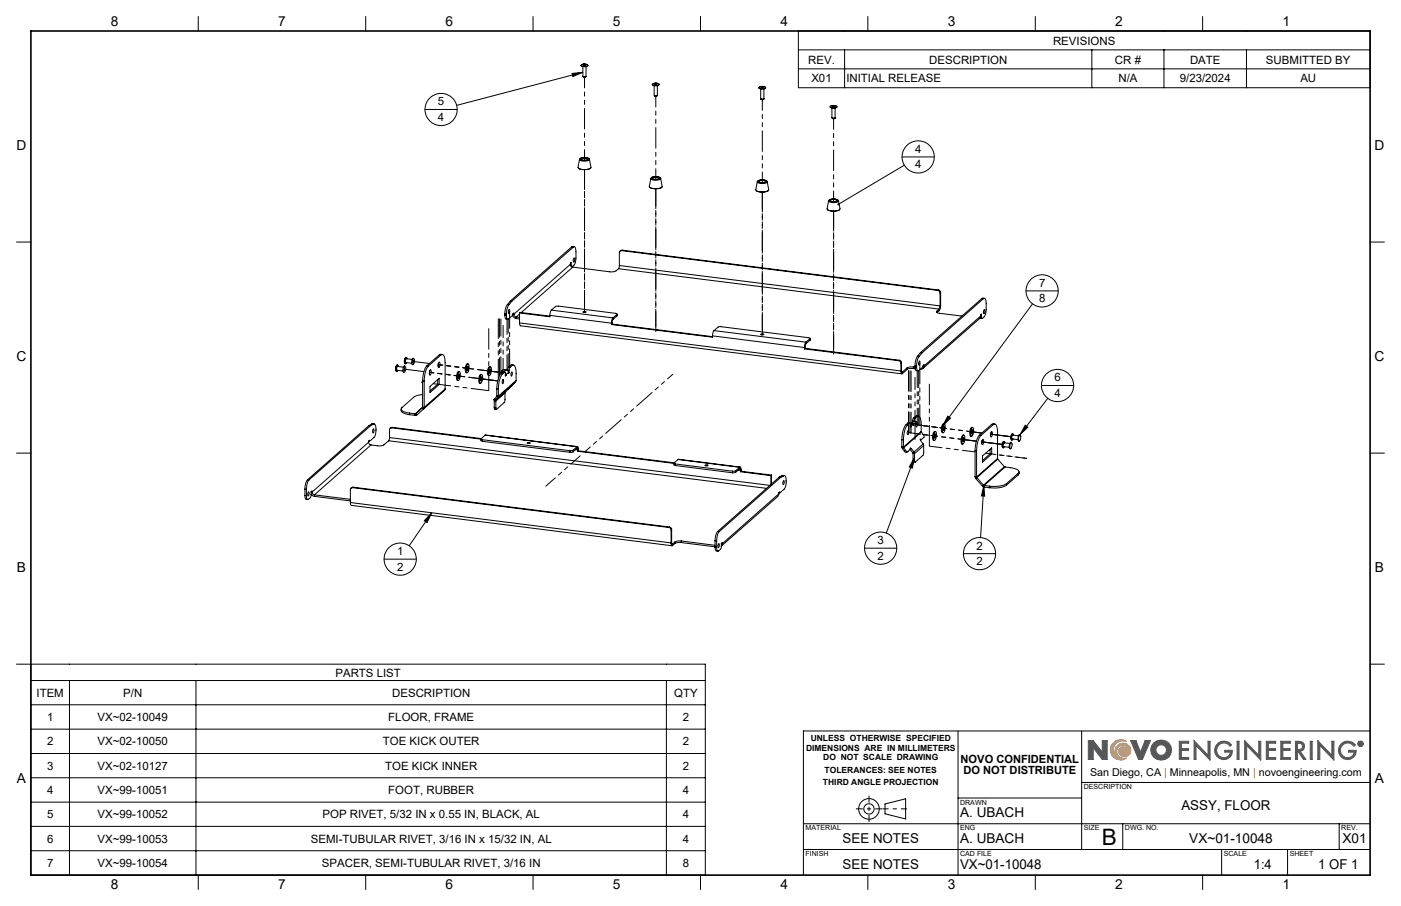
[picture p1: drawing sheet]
<svg xmlns="http://www.w3.org/2000/svg" width="432mm" height="279mm" viewBox="0 0 432 279" stroke-linecap="round" stroke-linejoin="round" font-family="sans-serif">
<g fill="none" stroke="#000" stroke-width=".31">
<path d="M61.1 5.1v4.5M112.7 5.1v4.5M164.3 5.1v4.5M179.7 19.8a.54 .54 0 0 1 .9 .2 .51 .51 0 0 1-.9-.2zM179.9 19.9h.5zM215.9 5.1v4.5M267.5 5.1v4.5M319.1 5.1v4.5M370.7 5.1v4.5M179.1 20l.9-.3a.8 .8 0 0 1 1.1 .5l-.3 .2a1.46 1.46 0 0 1-1.7-.4zM179.1 20.1a1.36 1.36 0 0 0 2.1 0M179.6 20.5v3l.3 .2 .7-.1v-3.1"/>
<path d="M179.7 23.6a.46 .46 0 0 0 .9 0M179.7 23.6h.9M179.7 23.6h.1M180.6 23.6h.1M201 26a1.44 1.44 0 0 0 2.2 0M201.1 25.9a1.56 1.56 0 0 1 2 .1l-.1 .1a1.41 1.41 0 0 1-1.9-.2zM201.6 25.8l.1-.1a.5 .5 0 0 1 .8 .2zM201.6 26.4v3l.4 .2 .6-.2v-3M201.7 29.5a.43 .43 0 0 0 .4 .3 .43 .43 0 0 0 .4-.3M201.7 29.5h.8M201.7 29.5h.1M201.8 25.8h.6z"/>
<path d="M202.5 29.5h.1M233.9 27a1.37 1.37 0 0 0 2.1 0M234 26.8l.8-.2a.82 .82 0 0 1 1.1 .5l-.3 .2a1.33 1.33 0 0 1-1.7-.3zM234.4 26.8l.1-.1a.49 .49 0 0 1 .5-.2 .49 .49 0 0 1 .4 .4zM234.5 27.4v3l.3 .2 .6-.2v-3M234.5 30.5h.1M234.5 30.6a.45 .45 0 0 0 .4 .2 .45 .45 0 0 0 .4-.2M234.5 30.5h.8M234.7 26.8h.5zM235.3 30.5h.1M255.9 32.9a1.34 1.34 0 0 0 2.1 0M255.9 32.8l.2-.1a1.42 1.42 0 0 1 1.8 .2l-.2 .2a1.33 1.33 0 0 1-1.8-.3z"/>
<path d="M256.4 32.7l.1-.1a.52 .52 0 0 1 .9 .2zM256.4 33.3v3l.4 .2 .6-.2v-3M256.5 36.4h.1M256.5 36.4a.46 .46 0 0 0 .8 0M256.5 36.4h.8M256.7 32.7h.5zM257.3 36.4h.1M178.3 51.9a4.1 4.1 0 0 0 3.7 0M178.6 49.1a2.35 2.35 0 0 1 3.1 0M178.6 49.1l-.4 2.5a3.3 3.3 0 0 0 3.7 .3l.2-.3-.4-2.5M178.6 49.1a2.36 2.36 0 0 0 3.1 0M178.8 49a2.2 2.2 0 0 1 2.7 .1 2.05 2.05 0 0 1-2.7-.1z"/>
<path d="M179.1 49.1v-.1a1.78 1.78 0 0 1 2.1 .1M179.1 48.9l.2-.1a1.58 1.58 0 0 1 1.9 .3 1.8 1.8 0 0 1-2.1-.1zM181.6 49.1h.1M200.2 57.7a4.2 4.2 0 0 0 3.8 0M200.6 55l-.5 2.5a3.3 3.3 0 0 0 4 .1l-.5-2.6M200.6 55a2.44 2.44 0 0 0 3 0M200.9 54.7l.2-.1a1.91 1.91 0 0 1 2.3 .4 2.11 2.11 0 0 1-2.6-.1zM201 54.9a1.8 1.8 0 0 1 2.2 .1 1.7 1.7 0 0 1-2.2-.1zM201 55a1.74 1.74 0 0 1 2.2 0M203.6 55l-.4-.4-1.3-.1-.9 .1-.4 .4M233 58.8a4.1 4.1 0 0 0 3.8 0M233.4 56.1l-.5 2.4a2.62 2.62 0 0 0 2.9 .7l1.1-.6-.4-2.5"/>
<path d="M233.4 56.1h.1M233.4 56.1a2.31 2.31 0 0 1 3.1 0M233.6 55.8l.3-.2a1.94 1.94 0 0 1 2.4 .4 2.41 2.41 0 0 1-2.7 0zM233.9 56a1.71 1.71 0 0 1 2.1 0M233.9 55.8l.2-.1a1.54 1.54 0 0 1 1.9 .3 1.8 1.8 0 0 1-2.1-.1zM236.5 56.1a2.54 2.54 0 0 1-3.1 0M236.5 56v.1M5.1 74.6h4.4M176.2 76.1l.5 .1M176.2 76.1l-18.9 16.8M176.7 76.2h.4l.3 .7 .1 3a2.72 2.72 0 0 1-1.2 2.4M176.7 76.2l-19 16.7"/>
<path d="M176.9 79.6a.74 .74 0 0 1-.2 1.2zM177 76.1h-.8M191.6 77.3l-.5 .1-.2 .4v4.1M191.6 77.3l97.4 12.3M191.8 77.2l-.7 .2M191.8 77.2l-.2 .1M191.8 77.2l97.4 12.2M255 64.6a3.8 3.8 0 0 0 3.8 0M255.4 61.9l-.5 2.5a3.1 3.1 0 0 0 3.7 .4l.3-.4-.5-2.5M255.4 61.9a2.48 2.48 0 0 0 3 0M255.6 61.7l.6-.2a1.85 1.85 0 0 1 2 .4 2.61 2.61 0 0 1-2.6 0zM255.9 61.7l.5-.2a.97 .97 0 0 1 1.5 .4 1.6 1.6 0 0 1-2-.2z"/>
<path d="M258 61.8a1.63 1.63 0 0 0-2.1 .1M258.4 61.9l-.4-.4-1-.1a1.61 1.61 0 0 0-1.6 .5M422.3 74.6h4.4M155.6 97.2l.2 1 .7 .3M155.6 96.8v.4M155.6 96.8l.5 .1M155.6 97.2l.5 .1M156.1 96.9v.4M156.4 93.9a4.6 4.6 0 0 0-.8 2.9M156.4 93.9l.4 .1M156.8 94l-.5 1.1-.2 1.8M156.9 95.4a.74 .74 0 0 1-.2 1.2z"/>
<path d="M157.3 92.9h.4M157.3 92.9l-.9 1M157.7 92.9l-.9 1.1M157.9 97.3l.3 .5 .9 .4M158.1 96.9h.3M158.4 96.9v-.3l-.3 .6-1.5 1.3-.4-.2-.1-1M158.4 96.9l.2 .6 .5 .3M159.1 97.8l1 .1M159.1 97.8v.4M159.1 98.2l1 .2M160.1 99.6l.3 .9 117.6 14.8M160.1 99.6l117.6 14.8"/>
<path d="M160.1 96.5v3.1M160.1 96.5l9.4 1.2v-.4M160.1 96.5l.2-.2 9.2 1.2M160.1 96.8l-1 1M169.5 97.3l19 2.4M169.9 95.6l-.4 1.7M169.9 95.6l1.3-1.1 .9-.1 18.1 2.4-1.3 1.2M169.9 95.6l19 2.4M175.8 81.5l.2 .6 .5 .3M175.8 81.5l.2-.5v.8M175.8 81.5l-17.4 15.4M175.8 81.8h.2"/>
<path d="M176 81.8l.1 .4M176.3 82.3h.1M176.5 82.4l11.7 1.5 1.6-.3 .8-.7M176.5 82.4l-15.9 14M179.7 96.2l.4-.2 .6 .2-.7 .2zM188.5 99.7v.4M188.6 99.9l-.1 .2M188.6 99.9l31 3.9M188.6 99.5l-.1 .2M188.6 99.5v.4M188.9 98l-.4 1.7M188.9 98.5l-.3 1"/>
<path d="M188.9 98v.5M190.1 97.4l-1.2 1.1M190.2 97.3l-.1 .1M190.2 96.9l-.1 .5M190.6 82.9l98.9 12.4M190.9 81.9l-.3 1M190.9 81.9l98.8 12.4M288.7 96a.6 .6 0 0 0 .2 .6 .6 .6 0 0 0 .7 0l6.9 .9M288.7 96v.3M289 89.6l.5 .3 .2 .5M289.2 89.4l.5 .3 .2 .5M289.2 89.4l-.2 .2"/>
<path d="M289.5 95.3l-.8 .7M289.5 95.3v.5M289.5 95.8l-.7 .6M289.7 94.3l-.2 1M289.7 90.4v3.9M289.9 94.2l-.4 1.6M289.9 90.2l-.2 .2M289.9 94.2l-.2 .1M289.9 90.2v4M302 98.1l.6 .1M302.2 97.7l.3 .1M302.2 97.5l-.3 .8-17.5 15.4"/>
<path d="M302.2 97.5l.3-.6v.9M302.2 97.5l-17.4 15.4M302.6 92l.5 .1M302.6 92l-18.9 16.8M303.1 92.1h.5l.3 .7v3a2.68 2.68 0 0 1-1.2 2.4l-.2-.4M303.1 92.1l-18.9 16.7M303.3 95.5h.2a.78 .78 0 0 1-.3 1.2zM303.4 92h-.8M122.1 113.1l-.1 .9M122.6 112.6a1.31 1.31 0 0 0-.5 1.9l.2 .1M122.8 113l-.1-.3a1.29 1.29 0 0 0-.3 1.9l.3-.4M124.4 113.2l-1.9-.2-.2 .5 .1 .7 1.8 .2"/>
<path d="M124.5 113l.1-.1a1.1 1.1 0 0 1-.2 1.9l-.2-.8zM124.7 113.5l-.1 .7M124.7 113.4l-.1 .9M124.7 110.7l-.1 .9M125.3 110.2a1.26 1.26 0 0 0-.5 1.9l.2 .1M125.5 110.7l-.1-.4a1.32 1.32 0 0 0-.4 1.9l.3-.4M127 110.8l-1.8-.2-.2 .6 .1 .6 1.8 .2M127.1 110.6l.1-.1a1.08 1.08 0 0 1-.1 1.9l-.2-1zM127.4 111.1l-.2 .8M127.4 111l-.1 1M130.2 117.5h.5M130.2 117.5v8.1"/>
<path d="M130.7 117.5v8.1M131.6 112.8a7.4 7.4 0 0 0-1.4 4.7M131.6 112.8l.5 .1M132.1 112.9a7.4 7.4 0 0 0-1.4 4.6M132.4 114.4l-.1 .9M132.5 119.2l2.9-2.5v1.9l-2.9 2.4zM132.6 114.1a1 1 0 0 1-.1 1.6l-.2-.8zM134.9 118.5l.5 .1M134.9 118.5l-2.4 2.1M134.9 117.1v1.4M135.1 112l-.1 .9M135.3 111.8l.1-.1a1.11 1.11 0 0 1-.3 1.6l-.1-.6z"/>
<path d="M135.4 109.4l.5 .1M135.4 109.4l-3.8 3.4M135.9 109.5l.4-.2a2.3 2.3 0 0 1 .9 2.6v8M135.9 109.5l-3.8 3.4M136.3 109.3l-.9 .1M137.2 119.9l-.2 .5-6.5 5.8M137.2 119.9l-6.5 5.7M141 117.3h.1M141 117.3h.3M141.4 114.7l.1-.1a2.05 2.05 0 0 1-.3 2.7 2.62 2.62 0 0 1 .2-2.6zM141.4 115.4l-.2 1.1M141.4 115.4a.7 .7 0 0 1-.1 1.2z"/>
<path d="M141.6 114.6a1.18 1.18 0 0 0-.9 1.6l.3 1.1M144 113a.59 .59 0 0 1 .5 .5 .59 .59 0 0 1-.3 .6l-.1 .1a.74 .74 0 0 1-.1-1.2zM144 113l-.1 1.1M144.1 112.3a1.46 1.46 0 0 1 .3 2l-.4 .6a1.83 1.83 0 0 1 0-2.5zM144.3 112.2a1.76 1.76 0 0 0-.8 2.5l.4 .3M148.2 115.6l.2-.1a2.07 2.07 0 0 1-.3 2.7 2.76 2.76 0 0 1 .1-2.6zM148.2 116.3l-.1 1.1M148.3 116.2a.83 .83 0 0 1-.2 1.2zM148.4 115.5a1.61 1.61 0 0 0-.8 2.1l.1 .4 .4 .2M150.8 113.3l.3-.2a2.15 2.15 0 0 1-.3 2.7 2.49 2.49 0 0 1 0-2.5zM150.9 113.9a.7 .7 0 0 1-.1 1.2zM150.9 113.9l-.1 1.1"/>
<path d="M151.1 113.1a.99 .99 0 0 0-.8 1.3l.1 1.2 .4 .2M153.1 119.9h.5M153.1 119.9v2.2M153.6 119.9v2.3M154.4 115.2a8.1 8.1 0 0 0-1.3 4.7M154.4 115.2l.5 .1M154.6 114.5v.5M154.9 114.7h.1M154.9 114.7v.1M154.9 115.3a7.4 7.4 0 0 0-1.3 4.6M155 117.1a.78 .78 0 0 1-.2 1.2zM155 114.7h.6"/>
<path d="M155 114.7l.5 .1M155 114.7l-.6 .5M155.5 114.8l.3 .2v1l.2-.2M155.5 114.8l-.6 .5M155.8 114.9l.2 .6M155.8 115.7l.2 .1M155.8 115.5h.2M156 114.1l.5 .3 .2 .5M156 114.1h-1l-.4 .4 .3 .2M156 114.1l-.7 .6M156 115.5v.3M156.4 114.1l.5 .1"/>
<path d="M156.4 114.1v.2M156.7 113.2l-.3 .9M156.7 114.9l-.7 .6M156.7 114.9v.2l.2-.1M156.7 114.9l.2 .1M156.7 113.2l.5 .1M156.8 119.8v.1M156.8 119.9l.1-.2-1.2 1.3M156.9 114.2v.8M157.2 113.3l-.3 .9M157.3 112.7h.5M157.3 112.7l-.6 .5"/>
<path d="M157.7 114.7a.72 .72 0 0 1-.2 1.2zM157.8 112.7l.4-.1a2.3 2.3 0 0 1 .9 2.5v2.2M157.8 112.7l-.6 .6M158.2 112.6l-.9 .1M158.9 117.8l-2.1 2.1M158.9 117.8l-5.5 4.8M159.1 117.3l-.2 .5M159.1 117.3l-5.5 4.9M188.5 100.1l31.1 3.9v-.4M219.6 103.6l28.3 3.6M220.1 102l-.5 1.6M220.1 102l1.2-1.2 .8-.1 27.6 3.6-1.3 1.2"/>
<path d="M220.1 102l28.3 3.5M234.5 103l.9 .1-.6 .2zM247.9 107.2v.4M247.9 107.6l29.1 3.6M248.1 107.4l-.2 .2M248.1 107.4l29 3.7M248.1 107l-.2 .2M248.1 107v.4M248.4 105.5l-.5 1.7M248.4 106l-.3 1M248.4 105.5v.5M249.6 104.9l-1.2 1.1"/>
<path d="M249.7 104.8l-.1 .1M249.7 104.4l-.1 .5M277 111.2l.6 .4 .1 .4M277.1 111.1l.5 .2 .2 .6M277.1 111.1l-.1 .1M277.7 114.4a.51 .51 0 0 0-.1 .6 .51 .51 0 0 0 .5 .2M277.7 112v2.4M277.8 114.2l.3 .5M277.8 111.9l-.1 .1M277.8 114.2l-.1 .2M277.8 111.9v2.3M278 114.7h.1"/>
<path d="M278.1 114.7v.5M279.6 113.5l-1.5 1.2M279.6 113.5v.4M279.6 113.9l-1.5 1.3M281.5 113.2h-1.1l-.8 .3M281.5 113.7h-1.4l-.5 .2M281.5 113.2h.5M281.5 113.2v.5M281.5 113.7h.6M282 113.1a.84 .84 0 0 0 .9 1.3M282 112.7l.5 .1M282 113.1l.5 .1"/>
<path d="M282 112.7v.4M282.5 112.8v.4M282.8 109.9l-.5 1.1-.3 1.7M282.8 109.9h.5M283.3 109.9a4.6 4.6 0 0 0-.8 2.9M283.3 111.3a.73 .73 0 0 1-.1 1.2zM283.7 108.8h.5M283.7 108.8l-.9 1.1M284.2 108.8l-.9 1.1M284.5 112.8l.3 .1M284.8 112.9v-.4l-.3 .2v.4l-1.4 1.2a.69 .69 0 0 1-.6-.3 .69 .69 0 0 1 0-.8M284.8 112.9a1.09 1.09 0 0 1-1.2 1"/>
<path d="M5.1 139.7h4.4M113.6 136.4l.2 .5 .5 .3M113.6 136.4l-17.4 15.4M113.6 136.1h.3M113.7 131.2l.5 .1M113.7 131.2l-18.9 16.8M113.9 136.1v-.3l-.3 .6M114.2 131.3l-19 16.7M114.3 137.2l-17.4 15.4M114.6 130.7h.8M114.6 130.7l.5 .1M114.6 130.7l-.9 .5"/>
<path d="M115 132.3a.74 .74 0 0 1-.1 1.2zM115.1 130.8l.2-.1a2.61 2.61 0 0 1 .5 3l-.4 1.1-1.5 1.3M115.1 130.8l-.9 .5M119.8 135.9l-1.8 1.5-1.3 .1-2.4-.3M119.8 135.9l116.5 14.7M120.1 134.9l-.3 1M120.1 134.9l117.2 14.8M120.8 131.9l-.5 .2-.2 .3v2.5M120.8 131.9l27.4 3.5M120.9 131.8l-.6 .3M120.9 131.8l27.4 3.5M120.9 131.8l-.1 .1"/>
<path d="M123.6 126.2v.4a2.64 2.64 0 0 0 2.6 1.3M126.2 127.4l1.8 .2M126.2 127.9l1.8 .2M126.2 127.4v.5M128 127.6v.5M128.1 127.6h-.1M128.1 127.6l.4 .4M128.5 128l-.5 .1M130.2 125.8l.3 .4M130.2 125.8l-2.1 1.8M130.2 125.6v.2M130.2 121.7l-2.4 .6-4.1 3.6-.1 .4 .7 .6 1.9 .5"/>
<path d="M130.2 125.6h.5M130.2 125.6l-2.2 2M130.5 126.2l-2 1.8M130.7 125.6l-.2 .6M148.2 135.4l.1 .6 .4 .1M148.7 135.6l26.9 3.4M148.7 135.6v.5M148.7 136.1l26.9 3.4M149.5 134.2l-1.3 1.1 .5 .3M149.5 134.2l28.5 3.5M149.5 134.2l28.3 3.6M152.3 125.7l.1 .4 .6 .2"/>
<path d="M152.3 123.6h.5M152.3 125.7h.5M152.3 123.6v2.1M152.4 123.4l-.1 .2M152.5 122.9l-.3 .3 .4 .4M152.5 122.9l.3 .4M152.8 123.4l.1 .1M152.8 123.6v2.1M152.9 123.5l-.1 .1M153.1 122.3l.3 .3M153.1 122.3l-.6 .6M153.1 122.1v.2"/>
<path d="M153.1 122.1l.5 .1M153.4 122.6l-.6 .7M153.6 122.2l-.2 .4M153.7 122.6h.1M153.7 122.6l.1-.2-1.2 1.2 .2-.3M153.7 122.6l-.8 .9M155.6 121.1v2.3l-.2 .7-2.3 2.1-.3-.5M155.6 121.1l-2.8 2.5M155.7 121l-.1 .1M155.7 121l-2.8 2.5M162.5 136.6h1l-.7 .2zM175.6 139v.5"/>
<path d="M176.6 139.3l-1 .2M176.6 138.9l-1 .1M176.6 138.9v.4M177.4 138.7h.7M177.8 137.8a.51 .51 0 0 1 .5 .2 .51 .51 0 0 1 0 .6M177.8 138.3h.2l.1 .4M177.8 137.8l-1.2 1.1M177.8 137.8v.5M177.8 138.3l-1.2 1M178.1 138.7v.5M178.1 139.2l29.6 3.7M178.3 139l-.2 .2"/>
<path d="M178.3 139l29.5 3.7M178.3 138.6l-.2 .1M178.3 138.6v.4M278 137.8l.1 .6M278 135.6l.4 .1M278 137.8l.4 .1M278 135.6v2.2M278.1 138.4l.6 .7M278.4 137.9l.1 .2M278.4 135.7v2.2M278.5 138.1l.6 .8M278.5 138.1l-.4 .3"/>
<path d="M278.7 139.1l.5 .5 .6-.3M279.1 138.9l-.4 .2M279.3 130.9a7.4 7.4 0 0 0-1.3 4.7M279.3 130.9l.5 .1M279.8 131a7.5 7.5 0 0 0-1.4 4.7M279.8 132.8a.74 .74 0 0 1-.1 1.2zM279.9 130.4h.5M279.9 130.4l.5 .1M279.9 130.4l-.6 .5M280.4 130.5l.2 .2v1l.2-.2M280.4 130.5l-.6 .5M280.5 138.6l.8 1.1"/>
<path d="M280.6 138.5l-.8 .8-.7-.4M280.6 131.5h.2M280.6 131.2l.2 .1M280.8 131.3v.2M280.9 138.3l-.4-.2 .1 .4M280.9 138.3l.8 1.1M280.9 138.3l-.3 .2M281.1 131l-.3 .3M281.1 130.6h.4M281.1 130.6v.4M281.1 131l.4 .1M281.3 130.1l-.7 .6 .5-.1"/>
<path d="M281.3 129.9v.2M281.3 129.9h.4M281.3 139.7l.1 .1M281.4 139.8l.5 .1M281.4 139.8v2.1M281.5 130.6v.5M281.6 128.9l-.3 1M281.6 128.9l.4 .1M281.7 139.4l.2 .5M281.7 139.4l-.4 .3M281.8 129.9l.7 .3M281.8 129.9l-.5 .2"/>
<path d="M281.8 129.9l-.7 .7M281.9 139.9v2.1M282 129l-.2 .9M282.1 131l-.6 .1M282.1 130.5l-.6 .1M282.1 130.5v.5M282.1 128.4l.5 .1M282.1 128.4l-.5 .5M282.5 130.2l-.4 .3M282.5 130.7l-.4 .3M282.5 130.5a.68 .68 0 0 1-.1 1.1v-.8M282.5 130.6v.1"/>
<path d="M282.5 130.1v.6M282.6 128.5l.4-.2a2.22 2.22 0 0 1 .9 2.5v2.3M282.6 128.5l-.6 .5M283.1 128.3l-1 .1M283.9 133.1l.1 .1M283.9 133.1l-5.5 4.8M284 133.2l.8 1.3-.8 1.1M284 135.6l-.4-.1 .9 1.4M284 133.2l-5.5 4.9M284 135.6l-.3 .2M284.5 136.9l.2 .5M284.5 136.9l-2.8 2.5"/>
<path d="M284.7 137.4l-.1 2.9-2.4 2.2-.3-.1v-.4M284.7 137.4l-2.8 2.5M288.1 133.9l-.1 1.1M288.1 133.2l.2-.1a2.01 2.01 0 0 1-.4 2.7 2.71 2.71 0 0 1 .2-2.6zM288.2 133.8a.88 .88 0 0 1-.2 1.3zM288.3 133.1h-.2a2.22 2.22 0 0 0-.3 2.7h.2M290.8 131.5a.66 .66 0 0 1 .4 .6 .66 .66 0 0 1-.3 .6 .82 .82 0 0 1-.1-1.2zM290.8 131.5l-.1 1.1M290.9 130.8l.1-.1a2.02 2.02 0 0 1-.4 2.7 2.71 2.71 0 0 1 .3-2.6zM291 130.7h-.2a2.19 2.19 0 0 0-.4 2.7l.3 .1M296.5 136.9h.1M296.5 136.9h.2"/>
<path d="M296.9 134.3l.1-.1a2 2 0 0 1-.3 2.7 2.62 2.62 0 0 1 .2-2.6zM296.9 135a.68 .68 0 0 1-.1 1.1zM296.9 135l-.2 1.1M297.1 134.2a1.74 1.74 0 0 0-.8 2.4l.2 .3M299.5 132l.1-.1a1.22 1.22 0 0 1 .4 1.7l-.5 .9a1.87 1.87 0 0 1 0-2.5zM299.5 132.6l.2-.1 .1 .3-.2 1a.77 .77 0 0 1-.1-1.2zM299.5 132.6l-.1 1.1M299.8 131.8h-.3a2.26 2.26 0 0 0-.3 2.7h.2M300.5 139h.5M300.5 139v8M301 139v8.1M301.8 134.2a7.8 7.8 0 0 0-1.3 4.8"/>
<path d="M301.8 134.2l.5 .1M302.3 134.3a7.4 7.4 0 0 0-1.3 4.7M302.7 135.9l-.1 .8M302.8 135.6l.1-.1a1.07 1.07 0 0 1-.2 1.6l-.1-.6zM305.2 139.9l.4 .1M305.2 139.9l-2.4 2.1M305.2 138.5v1.4M305.4 133.5l-.1 .8M305.6 133.1a1.1 1.1 0 0 1-.2 1.7l-.1-.8zM305.6 130.9l.5 .1M305.6 130.9l-3.8 3.3M306.1 131l.4-.2a2.3 2.3 0 0 1 .9 2.5v8.1"/>
<path d="M306.1 131l-3.8 3.3M306.6 130.8l-1 .1M309.2 137.7h.1M309.2 137.7l1.9 .2M309.4 136.6l-.3 .7 .1 .4M309.4 136.5h.1M309.4 136.5l1.8 .3M309.5 136.2a1.16 1.16 0 0 0-.3 1.9M309.6 136.6l-.1-.3a1.07 1.07 0 0 0-.2 1.6l.2-.1M309.7 136.6l-.2-.4a1.33 1.33 0 0 0-.2 1.9l.2-.3M311.5 136.5l.1-.1a1.37 1.37 0 0 1-.2 1.9l-.2-.6zM311.7 136.4a1.35 1.35 0 0 0-.4 2h.2"/>
<path d="M311.9 135.4h.1M312 135.4l1.8 .2M312.1 134.2h.1M312.1 134.2l-.3 .6 .2 .6M312.1 134.2l1.8 .2M312.1 133.8a1.2 1.2 0 0 0-.2 1.9M312.3 134.2l-.1-.3a1.17 1.17 0 0 0-.2 1.6l.1-.1M312.3 134.2l-.1-.4a1.35 1.35 0 0 0-.2 1.9l.2-.3M314.3 134.1h.1a1.57 1.57 0 0 1-.3 1.9l-.2-.9zM314.4 134.1a1.33 1.33 0 0 0-.4 1.9h.1M422.3 139.7h4.4M94 152.8a.88 .88 0 0 0 .8 1.3"/>
<path d="M94 150.8l.4 .1M94 152.8l.4 .1M94 150.8v2M94.4 150.9v2M94.8 148a4.2 4.2 0 0 0-.8 2.8M94.8 148h.4M95.1 151.7l.1 .1a.78 .78 0 0 1-.3 1.1zM95.2 148a4.9 4.9 0 0 0-.8 2.9M95.9 152.4l1 .7M95.9 151.7l.3 .1M96.2 151.8v-.4l-.3 .2-.2 1.7-.6 .7a.69 .69 0 0 1-.7-.4 .69 .69 0 0 1 0-.7M96.2 151.8l.3 .6 .4 .2"/>
<path d="M96.9 152.6l11.1 1.4M96.9 152.6v.5M96.9 153.1l11.1 1.4M108 155l.3 .9 98.9 12.4M108 155l98.8 12.4M108.7 150.4l-.5 .1-.2 .5v4M108.7 150.4l97.4 12.3M108.9 150.2l-.7 .3M108.9 150.2l-.2 .2M108.9 150.2l97.4 12.3M207.7 142.9v.5l.5 .2M208.2 143.1l17.6 2.2"/>
<path d="M208.2 143.1v.5M208.2 143.6l17.6 2.2M209 141.7l-1.2 1.1 .4 .3M209 141.7l19.1 2.3M209 141.7l19 2.4M217.2 143.5l1-.1a.58 .58 0 0 1-1 .1zM225.8 145.3v.5M226.7 145.7l-.9 .1M226.7 145.2l-.9 .1M226.7 145.2v.5M227.5 145l.7 .1M228 144.1a.51 .51 0 0 1 .5 .3 .51 .51 0 0 1-.1 .5"/>
<path d="M228 144.6h.2v.5M228 144.1l-1.3 1.1M228 144.1v.5M228 144.6l-1.3 1.1M228.2 145.1v.4M228.2 145.5l9.4 1.2M228.4 144.9l-.2 .2M228.4 145.3l9.4 1.2M228.4 145.3l-.2 .2M228.4 144.9v.4M237.6 146.7v2.7M237.8 146.5v2.8"/>
<path d="M237.8 146.5l-.2 .2M240 152.3l-.3 .8-17.4 15.3M240 152.3l-17.4 15.4M240 152l.3 .1M240.2 147.1l.4 .1M240.2 147.1l-19 16.8M240.3 152.1v-.4l-.3 .6M240.6 147.2l-18.9 16.7M241.1 146.7l.4 .1M241.1 146.7l-.9 .4M241.5 148.2a.74 .74 0 0 1-.2 1.2zM241.5 146.8l.2-.1a1.58 1.58 0 0 1 .6 2l-.4 1.8-1.6 1.6"/>
<path d="M241.5 146.8l-.9 .4M241.8 146.6l-.7 .1M281.4 141.9l.2 .6h.4M281.4 141.9l.5 .1M300.5 147l.2 .6M300.5 147l.5 .1M300.7 147.6l2.1 2.3M301 147.1l.1 .2M301.1 147.3l-.4 .3M301.1 147.3l2 2.3M302.8 149.9l.5 .3M302.8 140.6l2.8-2.5v1.9l-2.8 2.5z"/>
<path d="M303.1 149.6l.2 .1M303.1 149.6l-.3 .3M303.3 149.7l1.7 .2M303.3 149.7v.5M303.3 150.2l1.7 .2M305 149.9v.5M307.4 141.4l.1 .2M307.4 141.4l-6.4 5.7M307.5 141.6l-6.4 5.7M307.5 141.6l2.1 2.3M309.6 143.9l.2 .1M309.6 143.9l-6.5 5.7"/>
<path d="M309.8 144l1.7 .3a2.46 2.46 0 0 1 2.6 1.3l-.3 .3M309.8 144l-6.5 5.7M310.2 149.2a8.2 8.2 0 0 1-5.2 .7M310.2 149.6a8.2 8.2 0 0 1-5.2 .8M310.2 149.2v.4M313.8 145.9l-3.6 3.3M313.8 145.9v.5M313.8 146.4l-3.6 3.2M314.1 145.5l-.3 .9M206.1 162.7l.6 .4 .1 .4M206.3 162.5l.5 .3 .2 .5M206.3 162.5l-.2 .2"/>
<path d="M206.8 167.4a.51 .51 0 0 0 0 .6 .51 .51 0 0 0 .5 .2M206.8 163.5v3.9M207 167.3l.3 .5M207 163.3l-.2 .2M207 167.3l-.2 .1M207 163.3v4M207.1 167.7l.2 .1M207.3 167.8v.4M208 167.1l-.7 .7M208 167.1v.5M208 167.6l-.7 .6M210 166.8l-1.4 .1-.6 .2"/>
<path d="M210 167.3h-1.2l-.8 .3M210 166.8l10.4 1.4M210 166.8v.5M210 167.3l10.4 1.3M220.4 168.7a.9 .9 0 0 0 .9 1.3M220.4 166.8h.5M220.4 168.7l.5 .1M220.4 166.8v1.9M220.9 166.8v2M221.2 163.9a4.6 4.6 0 0 0-.8 2.9M221.2 163.9h.5M221.5 167.7a.74 .74 0 0 1-.2 1.1z"/>
<path d="M221.7 163.9a4.7 4.7 0 0 0-.8 2.9M222.3 168.5l-.1 .7-.8 .8-.3-.2-.2-1M222.3 167.6l.3 .1M222.6 167.7l-.3 .7M222.6 167.7v-.4l-.3 .3v.9M5.1 204.8h4.4M422.3 204.8h4.4M295.3 225.4v44.5M333.4 225.4v36.6M422.3 225.4h-174.7v44.5M247.6 254h174.7M272.8 247.9l6.3-1.6v6.3l-6.3-1.6z"/>
<path d="M295.3 246.1h38.1M333.4 241.3h88.9M346 254v8M412.7 254v8M61.1 269.9v4.4M112.7 269.9v4.4M164.3 269.9v4.4M215.9 269.9v4.4M247.6 262h174.7M267.5 269.9v4.4M319.1 269.9v4.4M370.7 269.9v4.4"/>
<path d="M376.5 262v7.9M396.8 262v7.9"/>
<circle cx="267.8" cy="249.5" r="1.59"/>
<circle cx="267.8" cy="249.5" r="3.2"/>
</g>
<path d="M132.8 114.9l7.9 1M135.5 112.5l7.9 1M140.7 115.9l-7.9-1M143.4 113.5l-7.9-1" fill="none" stroke="#000" stroke-width=".31" stroke-dasharray="6.3 1.3 1.3 1.3 1.3 1.3" stroke-dashoffset="5.5"/>
<g fill="none" stroke="#000" stroke-width=".31" stroke-dasharray="6.3 1.3 1.3 1.3 1.3 1.3">
<path d="M130.3 117.9h-.4M130.7 114.6l-6.1-.8M132.4 112.1l-5.1-.6M133.1 114.9l-.7-.1M135.8 112.5l-.7-.1M141.2 115.9h.1M143.9 113.6h.1M153.4 117.5l-5.3-.7M153.4 117.5l-5.2-.7M154.6 114.9l-3.8-.5M154.6 114.9l-3.7-.5M283.1 111.9v.5"/>
<path d="M282 131v4.5M288 134.4h.1M290.7 132l.1 .1M296.7 135.5l4.2 .6M299.4 133.1l3.2 .5M300.9 136.1l-4.1-.6M302.6 136.3l6.2 .7M302.6 133.6l-3.1-.4M305.3 133.9l6.2 .8M308.8 137l-6.2-.7M311.5 134.7l-6.2-.8"/>
</g>
<path d="M147.6 116.7l-6.4-.8M150.3 114.4l-6.4-.8M303.8 139.8l12.6 1.6" fill="none" stroke="#000" stroke-width=".31" stroke-dasharray="6.3 1.3 1.3 1.3 1.3 1.3" stroke-dashoffset="3.2"/>
<path d="M156.3 98.4v15.8" fill="none" stroke="#000" stroke-width=".31" stroke-dasharray="6.3 1.3 1.3 1.3 1.3 1.3" stroke-dashoffset="1.7"/>
<path d="M180.2 94.9v-42.6M202.1 100.8v-42.6M235 101.8v-42.6M256.9 107.7v-42.6M150.6 120.5l-17.1-2.2" fill="none" stroke="#000" stroke-width=".31" stroke-dasharray="6.3 1.3 1.3 1.3 1.3 1.3" stroke-dashoffset=".9"/>
<path d="M150.6 101.3v19.2M280 114.2v19.2M280.5 114.3v19.2M280.8 114.3v19.2M283.5 111.9v19.2M286.4 118.4v19.2" fill="none" stroke="#000" stroke-width=".31" stroke-dasharray="6.3 1.3 1.3 1.3 1.3 1.3" stroke-dashoffset="-.1"/>
<path d="M154.4 98.4v16.9M157.1 96v16.9M283.1 114.3v16.8" fill="none" stroke="#000" stroke-width=".31" stroke-dasharray="6.3 1.3 1.3 1.3 1.3 1.3" stroke-dashoffset="1.1"/>
<path d="M140.7 115.9l-7.6-1M143.4 113.5l-7.6-1" fill="none" stroke="#000" stroke-width=".31" stroke-dasharray="6.3 1.3 1.3 1.3 1.3 1.3" stroke-dashoffset="5.7"/>
<path d="M156.6 98.4v14.9" fill="none" stroke="#000" stroke-width=".31" stroke-dasharray="6.3 1.3 1.3 1.3 1.3 1.3" stroke-dashoffset="2.1"/>
<path d="M153.6 98.3v18.6M180.2 96.4v-44.1M202.1 102.3v-44.1M235 103.3v-44.1M256.9 109.2v-44.1" fill="none" stroke="#000" stroke-width=".31" stroke-dasharray="6.3 1.3 1.3 1.3 1.3 1.3" stroke-dashoffset=".2"/>
<path d="M153.9 98.3v17.6" fill="none" stroke="#000" stroke-width=".31" stroke-dasharray="6.3 1.3 1.3 1.3 1.3 1.3" stroke-dashoffset=".7"/>
<path d="M155.1 100.4v13.9M282 116.4v13.9" fill="none" stroke="#000" stroke-width=".31" stroke-dasharray="6.3 1.3 1.3 1.3 1.3 1.3" stroke-dashoffset="2.6"/>
<path d="M280 133.4l7.5 1M282.7 131l7.5 1" fill="none" stroke="#000" stroke-width=".31" stroke-dasharray="6.3 1.3 1.3 1.3 1.3 1.3" stroke-dashoffset="5.8"/>
<path d="M280.8 133.5l6.7 .9M283.5 131.1l6.7 .9" fill="none" stroke="#000" stroke-width=".31" stroke-dasharray="6.3 1.3 1.3 1.3 1.3 1.3" stroke-dashoffset="3.4"/>
<path d="M288 134.4l8.2 1.1M290.7 132l8.2 1.1" fill="none" stroke="#000" stroke-width=".31" stroke-dasharray="6.3 1.3 1.3 1.3 1.3 1.3" stroke-dashoffset="5.4"/>
<path d="M282.7 114.3v16.7" fill="none" stroke="#000" stroke-width=".31" stroke-dasharray="6.3 1.3 1.3 1.3 1.3 1.3" stroke-dashoffset="1.2"/>
<path d="M280.5 133.5l7 .9M283.1 131.1l7.1 .9" fill="none" stroke="#000" stroke-width=".31" stroke-dasharray="6.3 1.3 1.3 1.3 1.3 1.3" stroke-dashoffset="6"/>
<path d="M316.4 141.4l-8.5-1.1" fill="none" stroke="#000" stroke-width=".31" stroke-dasharray="6.3 1.3 1.3 1.3 1.3 1.3" stroke-dashoffset="5.2"/>
<path d="M286.4 137.6l14.1 1.8M178.8 140.6l-10.6 9.3" fill="none" stroke="#000" stroke-width=".31" stroke-dasharray="6.3 1.3 1.3 1.3 1.3 1.3" stroke-dashoffset="2.4"/>
<path d="M207.4 115.4l-27.1 23.9" fill="none" stroke="#000" stroke-width=".31" stroke-dasharray="6.3 1.3 1.3 1.3 1.3 1.3" stroke-dashoffset="4.2"/>
<path d="M180.2 49.4v-25.5M202.1 55.3v-25.5M235 56.3v-25.5M256.9 62.2v-25.5" fill="none" stroke="#000" stroke-width=".31" stroke-dasharray="6.3 1.3 1.3 1.3 1.3 1.3" stroke-dashoffset="3.1"/>
<path d="M342.7 229.6a3.1 3.1 0 0 1 4.5-.9 2.82 2.82 0 0 0-3.9 1.7 2.82 2.82 0 0 0 2.3 3.6 2.45 2.45 0 0 1-1.1-4.2 2.45 2.45 0 0 1 4 1.5 1.88 1.88 0 0 1-1.9 2.1 1.88 1.88 0 0 1-1.8-2.2l.6-.7a1.82 1.82 0 0 1 2.4 1.5 1.89 1.89 0 0 0-2.6-2 1.89 1.89 0 0 0-.3 3.3l1.5 .6 .8-.1a3.2 3.2 0 0 1-4-.2 3.2 3.2 0 0 1-.5-4z" fill="none" stroke="#f78d2a" stroke-width=".31"/>
<g fill="none" stroke="#555759" stroke-width=".31">
<path d="M336.9 230.6v3.6h-1.5v-5.8h1.5l2.8 3.6M336.9 230.6h.1M337 230.6l2.7 3.6h1.5v-5.8h-1.5v3.6M339.7 232h.1M348.5 228.4h1.6l1.4 3.6 1.4-3.6h1.7l-2.5 5.8h-1.2zM363.5 228.6h2.9v.6h-2.3v1.7h2.2v.5h-2.2v2.2h2.3v.6h-2.9zM368 228.4l4.3 4.5v-4.3h.7v5.8l-4.4-4.5v4.3h-.6zM375.4 229.2a2.89 2.89 0 0 1 4.2 .5l-.5 .5a2.26 2.26 0 0 0-3.2-.7 2.26 2.26 0 0 0-.5 3.2 2.26 2.26 0 0 0 3.3 .4l.5-1.1h-1.7v-.6h2.3a2.78 2.78 0 0 1-4 2.5 2.78 2.78 0 0 1-.4-4.7zM381.3 228.6h.6v5.6h-.6zM383.6 228.4l4.3 4.5v-4.3h.7v5.8l-4.4-4.5v4.3h-.6zM390.3 228.6h2.9v.6h-2.3v1.7h2.2v.5h-2.2v2.2h2.3v.6h-2.9zM394.8 228.6h2.9v.6h-2.3v1.7h2.2v.5h-2.2v2.2h2.3v.6h-2.9z"/>
<path d="M399.3 228.6a2.74 2.74 0 0 1 2.6 .8l.2 .8-.3 .9-1.1 .6 1.8 2.5h-.8l-1.7-2.5h-.1v2.5h-.6zM399.9 229.2l1.1 .1a1.02 1.02 0 0 1 0 1.7l-1.1 .2zM403.8 228.6h.6v5.6h-.6zM406.2 228.4l4.3 4.5v-4.3h.6v5.8l-4.3-4.5v4.3h-.6zM413.6 229.2a2.89 2.89 0 0 1 4.2 .5l-.5 .5a2.25 2.25 0 0 0-3.3-.7 2.25 2.25 0 0 0-.2 3.4 2.25 2.25 0 0 0 3.4-.3l.1-.6h-1.6v-.6h2.3a2.79 2.79 0 0 1-4 2.5 2.79 2.79 0 0 1-.4-4.7zM419 228.9l.6 .1-.1 .4 .2 .4-.4-.4-.3 .4zM419.2 229l.3 .2-.3 .1z"/>
<circle cx="357.9" cy="231.3" r="1.64"/>
<circle cx="357.9" cy="231.3" r="3.2"/>
<circle cx="419.3" cy="229.4" r=".85"/>
<circle cx="419.3" cy="229.4" r=".71"/>
</g>
<path d="M279.5 249.4h-7.5" fill="none" stroke="#000" stroke-width=".31" stroke-dasharray="15.2 1.3 1.3 1.3" stroke-dashoffset="13.4" stroke-linecap="butt"/>
<path d="M263.8 249.4h8.1M267.8 245.4v8.1" fill="none" stroke="#000" stroke-width=".31" stroke-dasharray="15.2 1.3 1.3 1.3" stroke-dashoffset="13.1" stroke-linecap="butt"/>
<path d="M9.5 9.6h412.8v260.3h-412.8z" fill="none" stroke="#000" stroke-width=".5"/>
<path d="M343 229.1a3.2 3.2 0 0 1 4.2-.4 2.82 2.82 0 0 0-3.9 1.7 2.82 2.82 0 0 0 2.3 3.6 2.43 2.43 0 0 1-1.9-2.8 2.43 2.43 0 0 1 2.7-2 2.43 2.43 0 0 1 2.1 2.7 1.82 1.82 0 0 1-2.5 1.5 1.82 1.82 0 0 1-.9-2.7 1.73 1.73 0 0 1 2.7 1.3 1.9 1.9 0 0 0-2.6-2 1.9 1.9 0 0 0-.3 3.3l.8 .5h1.5a3.2 3.2 0 0 1-4.2-.4 3.2 3.2 0 0 1 0-4.3z" fill-rule="evenodd" fill="#f78d2a"/>
<path d="M335.4 228.4v5.8h1.5v-3.6l2.8 3.6h1.5v-5.8h-1.5v3.6l-2.8-3.6zM348.5 228.4l2.4 5.8h1.2l2.5-5.8h-1.7l-1.4 3.6-1.4-3.6zM355.6 229.1a3.1 3.1 0 0 0 .2 4.6 3.1 3.1 0 0 0 4.6-.6 3.1 3.1 0 0 0-1-4.5l-1.8-.4-1 .3zM356.2 231.3a1.65 1.65 0 0 1 3.3 0 1.65 1.65 0 0 1-3.3 0zM363.5 228.6v5.6h2.9v-.6h-2.3v-2.2h2.2v-.5h-2.2v-1.7h2.3v-.6zM368 228.4v5.8h.6v-4.3l4.4 4.5v-5.8h-.7v4.3zM375.2 229.3a2.79 2.79 0 0 0 .7 4.7 2.79 2.79 0 0 0 3.9-2.6h-2.3v.6h1.7a2.16 2.16 0 0 1-3 1.4 2.16 2.16 0 0 1-.9-3.2 2.22 2.22 0 0 1 3.8 0l.5-.5a2.92 2.92 0 0 0-4.4-.4zM381.3 228.6v5.6h.6v-5.6zM383.6 228.4v5.8h.6v-4.3l4.4 4.5v-5.8h-.7v4.3zM390.3 228.6v5.6h2.9v-.6h-2.3v-2.2h2.2v-.5h-2.2v-1.7h2.3v-.6zM394.8 228.6v5.6h2.9v-.6h-2.3v-2.2h2.2v-.5h-2.2v-1.7h2.3v-.6zM399.3 228.6v5.6h.6v-2.5l1.8 2.5h.8l-1.8-2.5 1.1-.6 .3-1.3a1.6 1.6 0 0 0-2.1-1.2zM399.9 229.2l1.3 .3 .3 .4-.3 1-1.3 .3zM403.8 228.6v5.6h.6v-5.6zM406.2 228.4v5.8h.6v-4.3l4.3 4.5v-5.8h-.6v4.3zM413.3 229.4a2.79 2.79 0 0 0 .9 4.6 2.79 2.79 0 0 0 3.8-2.6h-2.3v.6h1.6a2.18 2.18 0 0 1-3.2 1.3 2.18 2.18 0 0 1-.4-3.5 2.22 2.22 0 0 1 3.6 .4l.5-.5a2.89 2.89 0 0 0-4.5-.3zM419 228.9v.9h.2v-.4l.5 .4-.2-.4 .2-.4zM419.2 229l.3 .2-.3 .1zM418.5 229.4a.85 .85 0 0 0 1.7 0 .85 .85 0 0 0-1.7 0zM418.6 229.4a.71 .71 0 0 1 1.4 0 .71 .71 0 0 1-1.4 0z" fill-rule="evenodd" fill="#555759"/>
<g fill="none" stroke="#000" stroke-width=".31">
<path d="M246.1 9.6h176.2v17.5h-176.2zM246.1 15.4h176.2M260.3 15.4v11.7M336.5 15.4v11.7M358.7 15.4v11.7M384.2 15.4v11.7M131 33.8h9.9M176.3 22.6l3.3-.3-3 1.3zM179.6 22.3l-38.8 10.2M246.1 21.2h176.2M278 48.4h9.9M278.7 50.9l-20.3 12.1"/>
<path d="M316.2 89.7h9.9M318.2 93.7l-27.6 37.6M321 118.9h9.9M292.1 128.3l.8 .6-2.3 2.4zM316 131.1l.8 .6-2.4 2.4zM322.9 122.8l-8.5 11.3M133.1 158.2l-1.5 2.9-.8-.5zM133.1 158.2l-7 10.1M281.9 141.1l-.7 3.3-1-.4zM281.9 141.1l-8.7 23.3M303.2 149.7l.3 3.3-1-.1zM303.2 149.7l-1 16.1"/>
<path d="M118.4 172.4h9.9M266.5 169.1h9.9M296.9 170.7h9.9M9.5 204.8h207.9v65.1h-207.9zM9.5 209.9h207.9M9.5 217.3h207.9M21.4 209.9v60M60.4 209.9v60M205.4 209.9v60M9.5 224.9h207.9M9.5 232.4h207.9M9.5 239.9h207.9"/>
<path d="M9.5 247.4h207.9M9.5 254.8h207.9M9.5 262.4h207.9"/>
<circle cx="136" cy="33.8" r="5"/>
<circle cx="283" cy="48.4" r="5"/>
<circle cx="321.2" cy="89.7" r="5"/>
<circle cx="325.9" cy="118.9" r="5"/>
<circle cx="123.3" cy="172.4" r="5"/>
<circle cx="271.4" cy="169.1" r="5"/>
<circle cx="301.9" cy="170.8" r="5"/>
</g>
<path d="M316 131.1l.8 .6-2.4 2.4zM281.9 141.1l-.7 3.3-1-.4zM303.2 149.7l.3 3.3-1-.1zM176.3 22.6l3.3-.3-3 1.3zM258.2 62.7l-.1 .5 .3-.2-.3 .2a.34 .34 0 0 0 .5 .1 .34 .34 0 0 0 .1-.5 .34 .34 0 0 0-.5-.1zM133.1 158.2l-1.5 2.9-.8-.5zM292.1 128.3l.8 .6-2.3 2.4z" fill="#000"/>
<text font-size="7" x="339.5" y="260.5">B</text>
<g font-size="4.2">
<text x="34.1" y="8.1">8</text>
<text x="85.7" y="8.1">7</text>
<text x="137.3" y="8.1">6</text>
<text x="188.9" y="8.1">5</text>
<text x="240.5" y="8.1">4</text>
<text x="292.1" y="8.1">3</text>
<text x="343.7" y="8.1">2</text>
<text x="395.3" y="8.1">1</text>
<text x="5.1" y="46.4">D</text>
<text x="423.7" y="46.4">D</text>
<text x="5.1" y="111.4">C</text>
<text x="423.7" y="111.4">C</text>
<text x="5.2" y="176.5">B</text>
<text x="423.8" y="176.5">B</text>
<text x="5.2" y="241.6">A</text>
<text x="423.8" y="241.6">A</text>
<text x="364.1" y="249.9">ASSY, FLOOR</text>
<text x="295.9" y="252">A. UBACH</text>
<text x="259.7" y="260">SEE NOTES</text>
<text x="295.9" y="260">A. UBACH</text>
<text x="366.5" y="260">VX~01-10048</text>
<text x="413.8" y="260">X01</text>
<text x="259.7" y="267.9">SEE NOTES</text>
<text x="295.9" y="267.9">VX~01-10048</text>
<text x="386.4" y="267.9">1:4</text>
<text x="406.3" y="267.9">1 OF 1</text>
<text x="34.1" y="274.2">8</text>
<text x="85.7" y="274.2">7</text>
<text x="137.3" y="274.2">6</text>
<text x="188.9" y="274.2">5</text>
<text x="240.5" y="274.2">4</text>
<text x="292.1" y="274.2">3</text>
<text x="343.7" y="274.2">2</text>
<text x="395.3" y="274.2">1</text>
</g>
<g font-size="3.5">
<text x="324.6" y="13.8">REVISIONS</text>
<text x="249.1" y="19.6">REV.</text>
<text x="286.4" y="19.6">DESCRIPTION</text>
<text x="343.6" y="19.6">CR #</text>
<text x="366.8" y="19.6">DATE</text>
<text x="390.2" y="19.6">SUBMITTED BY</text>
<text x="250.1" y="25.4">X01</text>
<text x="260.8" y="25.4">INITIAL RELEASE</text>
<text x="344.7" y="25.4">N/A</text>
<text x="363.6" y="25.4">9/23/2024</text>
<text x="400.8" y="25.4">AU</text>
<text x="135" y="32.5">5</text>
<text x="135" y="37.3">4</text>
<text x="282" y="47.1">4</text>
<text x="282" y="51.9">4</text>
<text x="320.2" y="88.4">7</text>
<text x="320.2" y="93.3">8</text>
<text x="325" y="117.6">6</text>
<text x="325" y="122.4">4</text>
<text x="270.5" y="167.8">3</text>
<text x="122.4" y="171.2">1</text>
<text x="270.5" y="172.6">2</text>
<text x="300.9" y="169.5">2</text>
<text x="122.4" y="176">2</text>
<text x="300.9" y="174.3">2</text>
<text x="103.4" y="208.6">PARTS LIST</text>
<text x="11.3" y="214.9">ITEM</text>
<text x="38" y="214.9">P/N</text>
<text x="120.9" y="214.9">DESCRIPTION</text>
<text x="207.8" y="214.9">QTY</text>
<text x="14.5" y="222.4">1</text>
<text x="30.1" y="222.4">VX~02-10049</text>
<text x="119.7" y="222.4">FLOOR, FRAME</text>
<text x="210.4" y="222.4">2</text>
<text x="14.5" y="229.9">2</text>
<text x="30.1" y="229.9">VX~02-10050</text>
<text x="118" y="229.9">TOE KICK OUTER</text>
<text x="210.4" y="229.9">2</text>
<text x="14.5" y="237.4">3</text>
<text x="30.1" y="237.4">VX~02-10127</text>
<text x="118.7" y="237.4">TOE KICK INNER</text>
<text x="210.4" y="237.4">2</text>
<text x="296.1" y="235.2">NOVO CONFIDENTIAL</text>
<text x="296.9" y="238.7">DO NOT DISTRIBUTE</text>
<text x="14.5" y="244.9">4</text>
<text x="30.1" y="244.9">VX~99-10051</text>
<text x="119.7" y="244.9">FOOT, RUBBER</text>
<text x="210.4" y="244.9">4</text>
<text x="14.5" y="252.4">5</text>
<text x="30.1" y="252.4">VX~99-10052</text>
<text x="99.4" y="252.4">POP RIVET, 5/32 IN x 0.55 IN, BLACK, AL</text>
<text x="210.4" y="252.4">4</text>
<text x="14.5" y="259.9">6</text>
<text x="30.1" y="259.9">VX~99-10053</text>
<text x="95.8" y="259.9">SEMI-TUBULAR RIVET, 3/16 IN x 15/32 IN, AL</text>
<text x="210.4" y="259.9">4</text>
<text x="14.5" y="267.4">7</text>
<text x="30.1" y="267.4">VX~99-10054</text>
<text x="99.2" y="267.4">SPACER, SEMI-TUBULAR RIVET, 3/16 IN</text>
<text x="210.4" y="267.4">8</text>
</g>
<text font-size="3.3" x="336" y="239.4">San Diego, CA | Minneapolis, MN | novoengineering.com</text>
<g font-size="2.6">
<text x="248.4" y="231.5">DIMENSIONS ARE IN MILLIMETERS</text>
<text x="249.9" y="228.6">UNLESS OTHERWISE SPECIFIED</text>
<text x="253.7" y="234.4">DO NOT SCALE DRAWING</text>
<text x="254.2" y="238.5">TOLERANCES: SEE NOTES</text>
<text x="253.7" y="242.1">THIRD ANGLE PROJECTION</text>
</g>
<g font-size="2.2">
<text x="334" y="243.4">DESCRIPTION</text>
<text x="295.9" y="248.2">DRAWN</text>
<text x="248.3" y="256.1">MATERIAL</text>
<text x="295.9" y="256.1">ENG</text>
<text x="334" y="256.1">SIZE</text>
<text x="346.7" y="256.1">DWG. NO.</text>
<text x="413.4" y="256.1">REV.</text>
<text x="248.3" y="264">FINISH</text>
<text x="295.9" y="264">CAD FILE</text>
<text x="377.2" y="264">SCALE</text>
<text x="397.5" y="264">SHEET</text>
</g>
</svg>
